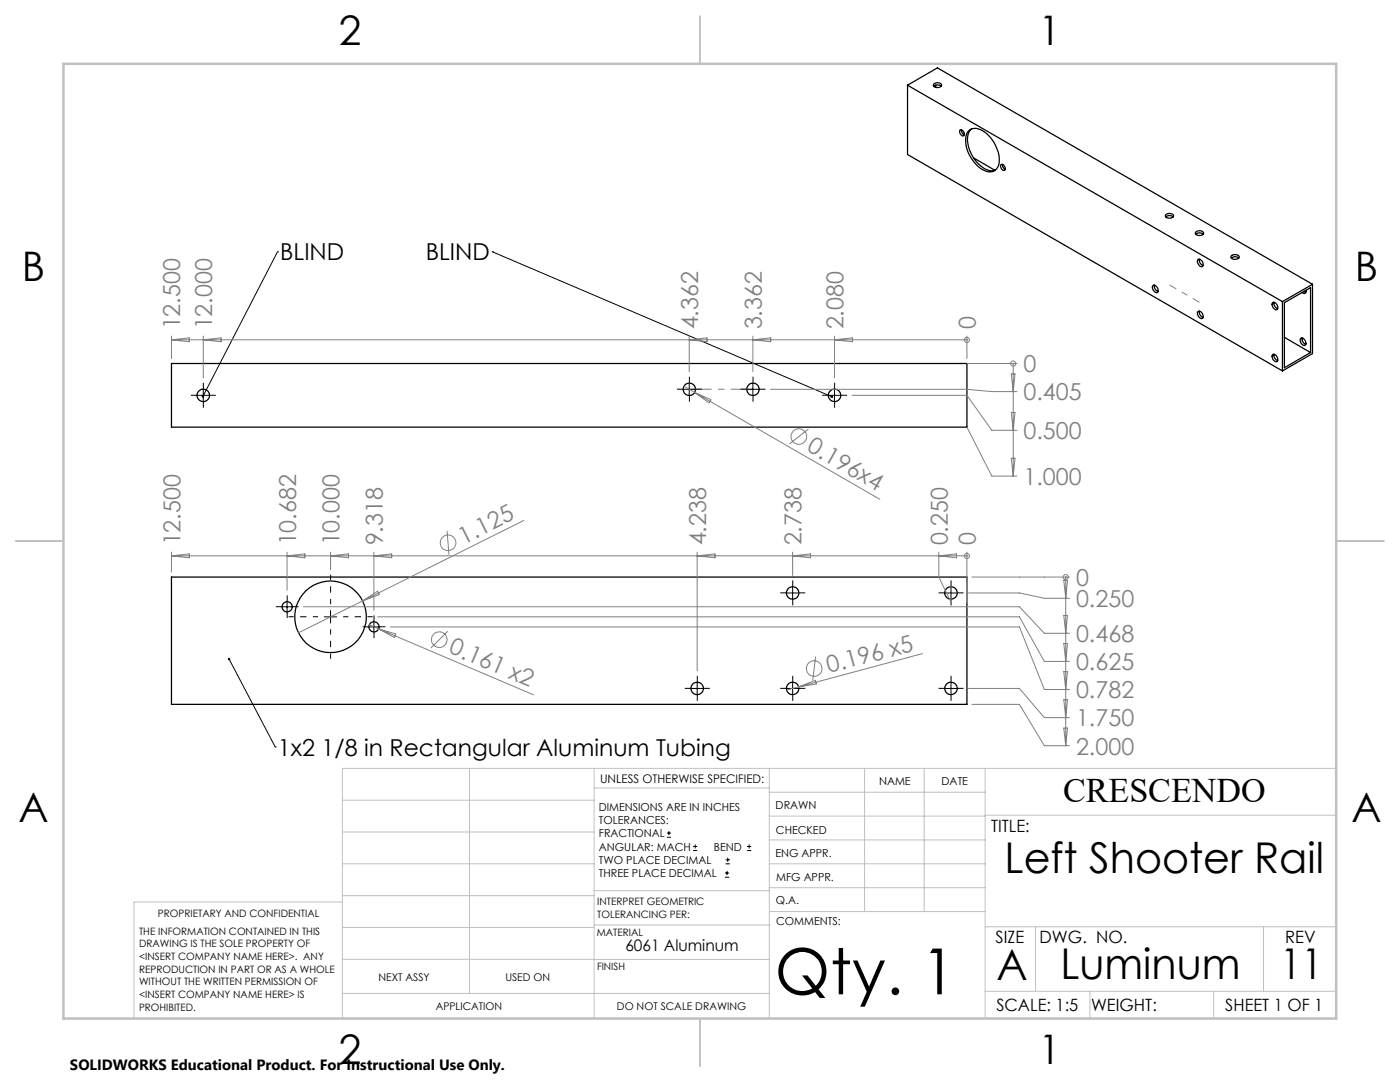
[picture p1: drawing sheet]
<svg xmlns="http://www.w3.org/2000/svg" width="279mm" height="216mm" viewBox="0 0 279 216" stroke-linecap="round" stroke-linejoin="round" font-family="sans-serif">
<g fill="none" stroke="#000" stroke-width=".25">
<path d="M181.1 17l74.8 43.2M181.1 17l6-3.5 74.8 43.2M181.1 17v13.8l74.8 43.2M186.3 17.2a1.11 1.11 0 0 1 1.5 0M186.4 16.8a.87 .87 0 0 1 .9-.3 .87 .87 0 0 1 .6 .6 .94 .94 0 0 1-1.6-.2zM186.7 17v.4M191.6 26a.69 .69 0 0 1 .7 .3 .69 .69 0 0 1 0 .8 .88 .88 0 0 1-.7-1.1zM191.9 25.9l.1 .5 .4 .5M193.5 26a2.46 2.46 0 0 1 3 .4 7.1 7.1 0 0 1 2.8 6.6 1.97 1.97 0 0 1-3.2 .8 6.9 6.9 0 0 1-3.2-6.9zM193.9 25.7a3.5 3.5 0 0 0-.5 3.9 6.4 6.4 0 0 0 4.3 4.5l.9-.1M194.3 31.5l4.2 2.5M199.8 32.8a.8 .8 0 0 1 .7 1.2 .76 .76 0 0 1-.7-.4 .76 .76 0 0 1 0-.8z"/>
<path d="M200.1 32.8v.5l.5 .5M230.1 57a.91 .91 0 0 1 .9 .4 .91 .91 0 0 1 0 .9 .97 .97 0 0 1-.9-1.3zM230.4 56.9a1.14 1.14 0 0 0 .7 1.3M232.7 43.3a1.11 1.11 0 0 1 1.4 0M232.7 42.8a.96 .96 0 0 1 1.5 .3 .99 .99 0 0 1-1.6-.1zM238.6 46.4a.94 .94 0 0 1 1.6 .2 .99 .99 0 0 1-1.7-.1zM238.6 46.7a1.11 1.11 0 0 1 1.5 0M239.1 51.8a.87 .87 0 0 1 .9 .4 .87 .87 0 0 1-.1 1 1.08 1.08 0 0 1-.8-1.4zM239.4 51.7a1.21 1.21 0 0 0 .7 1.3M245.7 51a1.02 1.02 0 0 1 1.6 .3 1 1 0 0 1-1.7 0zM245.7 51.5a1.11 1.11 0 0 1 1.5 0M260.2 58.1l.4 .2"/>
<path d="M260.6 57.9v.4l-.2 .3-.5-.3M261.9 56.7l-6 3.5M261.9 56.7v13.9l-6 3.4M34.2 72.5h158.8v12.7h-158.8zM239.1 62.2a.85 .85 0 0 1 .9 .4 .85 .85 0 0 1-.1 1 1.03 1.03 0 0 1-.8-1.4zM239.4 62.1a1.21 1.21 0 0 0 .7 1.3M254 70.8a.89 .89 0 0 1 1 1.1 .42 .42 0 0 1-.4 .3 .42 .42 0 0 1-.4-.3l-.3-.6zM254 60.4a.89 .89 0 0 1 1 1.1 .42 .42 0 0 1-.4 .3 .42 .42 0 0 1-.4-.2l-.3-.7zM254.2 60.3a1.21 1.21 0 0 0 .8 1.3M254.2 70.7a1.21 1.21 0 0 0 .8 1.3M255.9 60.2v13.8M256.3 60.4l5.2-3v12.9l-5.2 3.1z"/>
<path d="M256.3 67.3l5.2 3M259.6 67.5a.92 .92 0 0 1 .9 .5 .92 .92 0 0 1-.1 .9 .99 .99 0 0 1-.8-1.4zM259.9 67.5a1.21 1.21 0 0 0 .7 1.2M34.2 115.1h158.8v25.4h-158.8z"/>
<circle cx="40.5" cy="78.9" r="1.24"/>
<circle cx="137.6" cy="77.7" r="1.25"/>
<circle cx="150.3" cy="77.7" r="1.25"/>
<circle cx="166.6" cy="78.9" r="1.24"/>
<circle cx="158.2" cy="118.3" r="1.24"/>
<circle cx="189.8" cy="118.3" r="1.24"/>
<circle cx="57.3" cy="121.1" r="1.02"/>
<circle cx="66" cy="123.1" r="7.1"/>
<circle cx="74.6" cy="125.1" r="1.02"/>
<circle cx="139.1" cy="137.4" r="1.24"/>
<circle cx="158.2" cy="137.4" r="1.24"/>
<circle cx="189.8" cy="137.4" r="1.24"/>
</g>
<g fill="none" stroke="#808080" stroke-width=".2">
<path d="M34.2 67.8h158.8M34.2 67.1v4.4M34.2 67.8l3.6-.4v.8zM40.6 67.1v8.3M40.6 67.8l3.5-.4v.8zM136.5 77l2.1 1.3M137.5 67.1v7.1M137.5 67.8l3.6-.4v.8zM138.6 78.3l37 21.4M138.6 78.3l3.3 1.5-.4 .6zM150.2 67.1v7.1M150.2 67.8l3.6-.4v.8z"/>
<path d="M153.8 77.7h39.2l4.9 .4h5.1M166.5 67.1v8.3M166.5 67.8l3.6-.4v.8zM170 78.9h23l4.9 7h5.1M193 72.5h10M193 67.8h.1M193 67.1v4.4M201.8 74.6h.8l-.4 3.5zM202.2 72.5v22.5M202.2 72.5h.1M161.3 85.6l-3.7 3M193 85.2l4.9 9.8h5.1"/>
<path d="M201.8 82.3h.8l-.4 3.6zM201.8 91.4h.8l-.4 3.6zM34.2 110.2v4M34.2 110.9l3.6-.4v.8zM34.2 110.9h158.8M57.3 110.2v7.6M57.3 110.9l3.6-.4v.8zM66 110.2v3.5M66 110.9l3.5-.4v.8zM72.4 119.9l-12.8 6.4M72.4 119.9l3-1.9 .3 .6zM74.6 110.2v11.6"/>
<path d="M74.6 110.9l3.6-.4v.8zM89.2 105.9l.4 4.8M104.5 103.9l-32.1 16M139.1 110.2v23.7M139.1 110.9l3.6-.4v.8zM158.2 110.2v4.6M158.2 110.9l3.5-.4v.8zM187.4 110.2v4.9l2.4 5.1v-3.4M187.4 110.9l3.5-.4v.8zM193 110.9h.1M193 110.2v10M193.3 118.3h10.1l5 1.1h5"/>
<path d="M194 115.1h19.4M212.3 115.8h.7l-.3 3.6zM212.7 115.1v33.7M212.7 115.1h.1M60.6 121.1h142.8l5 5.3h5M73.7 124.7l1.9 .8M75.4 123.1h128l5 8.9h5M75.6 125.5l30.9 13.1M75.6 125.5l3.4 1-.3 .7zM77.9 125.1h125.5l5 12.5h5M89.4 125.9l-3.4 3.4M159.4 137.1l-2.4 .6"/>
<path d="M159.4 137.1l3.3-1.4 .2 .8zM162.8 131l-.6 4.8M184.1 130.4l-24.7 6.7M193.3 137.4h10.1l5 5.8h5M212.3 122.8h.7l-.3 3.6zM212.3 128.4h.7l-.3 3.6zM212.3 134h.7l-.3 3.6zM212.3 139.6h.7l-.3 3.6zM194 140.5h9.4l5 8.3h5M212.3 145.3h.7l-.3 3.5z"/>
<circle cx="192.9" cy="67.8" r=".51"/>
<circle cx="202.2" cy="72.5" r=".51"/>
<circle cx="159.4" cy="87.1" r="1.56"/>
<circle cx="89.4" cy="108.3" r="1.56"/>
<circle cx="192.9" cy="110.9" r=".51"/>
<circle cx="212.7" cy="115.1" r=".5"/>
<circle cx="87.7" cy="127.6" r="1.56"/>
<circle cx="162.5" cy="133.4" r="1.55"/>
</g>
<g fill="none" stroke="#000" stroke-width=".2">
<path d="M55.4 50.2h.1M55.4 50.2l-14.9 28.9M98.2 50.2l67.8 29M98.2 50.2h.1M39.3 78.9h2.5M40.6 77.6v2.6M136.3 77.7h2.5M137.5 76.4v2.5M149 77.7h2.5M150.2 76.4v2.5M165.3 78.9h2.5M166.5 77.6v2.6"/>
<path d="M57.3 119.8v2.5M157 118.3h2.5M158.2 117.1v2.5M188.5 118.3h2.5M189.8 117.1v2.5M45.7 131.5l9.2 17.5M56.1 121.1h2.5M64.7 123.1h2.5M66 121.8v2.5M73.4 125.1h2.5M74.6 123.8v2.5M137.9 137.4h2.5"/>
<path d="M139.1 136.1v2.5M157 137.4h2.5M158.2 136.1v2.5M188.5 137.4h2.5M189.8 136.1v2.5M54.9 149h.1M133.1 167.1h.8M133.1 166.2h.8M133.5 165.8v.9M138.3 169.7h.8M138.3 168.9h.8M138.7 168.5v.8"/>
<path d="M144.7 175h.8M144.7 174.2h.8M144.8 172.4h.9M144.8 171.6h.9M145.1 173.8v.8M145.2 171.1v.9M149.1 169.7h.8M149.1 168.9h.8M149.5 168.5v.8"/>
</g>
<path d="M63.5 123.1h-5.9M66 125.6v5.9M66 120.6v-5.9M68.5 123.1h5.9" fill="none" stroke="#000" stroke-width=".2" stroke-dasharray="15.2 1.3 1.3 1.3" stroke-dashoffset="14.2" stroke-linecap="butt"/>
<g fill="none" stroke="#000" stroke-width=".2" stroke-dasharray="15.2 1.3 1.3 1.3" stroke-linecap="butt">
<path d="M39.3 78.9h-1.2M40.6 77.6v-1.2M41.8 78.9h1.3M136.3 77.7h-1.2M137.6 76.4v-1.2M137.6 78.9v1.3M138.8 77.7h1.3M149 77.7h-1.2M150.3 76.4v-1.2M150.3 78.9v1.3M151.5 77.7h1.3M165.3 78.9h-1.2"/>
<path d="M166.6 77.6v-1.2M167.8 78.9h1.3M40.6 80.1v1.3M166.6 80.1v1.3M57.3 119.8v-1M157 118.3h-1.3M158.2 119.6v1.2M158.2 117.1v-1.3M159.5 118.3h1.2M188.6 118.3h-1.3M189.8 119.6v1.2M189.8 117.1v-1.3"/>
<path d="M191.1 118.3h1.2M56.1 121.1h-1.1M57.3 122.3v1M58.6 121.1h1M73.4 125.1h-1M74.6 126.3v1M74.6 123.8v-1M75.9 125.1h1M137.9 137.4h-1.2M139.2 138.6v1.2M139.2 136.1v-1.2M140.4 137.4h1.3"/>
<path d="M157 137.4h-1.3M158.2 138.6v1.2M158.2 136.1v-1.2M159.5 137.4h1.2M188.6 137.4h-1.3M189.8 138.6v1.2M189.8 136.1v-1.2M191.1 137.4h1.2"/>
</g>
<path d="M239.4 60.3l-6-3.4" fill="none" stroke="#808080" stroke-width=".2" stroke-dasharray="15.2 1.3 1.3 1.3" stroke-dashoffset="13.7" stroke-linecap="butt"/>
<path d="M150.3 77.7h-12.7" fill="none" stroke="#808080" stroke-width=".2" stroke-dasharray="15.2 1.3 1.3 1.3" stroke-dashoffset="10.8" stroke-linecap="butt"/>
<g fill="none" stroke="#c0c0c0" stroke-width=".2">
<path d="M68.3 159.7h50.3M93.7 153.3v44.9M118.6 153.3v49.9M118.6 157.2h34.9M153.5 153.3v49.9M153.5 158.1h43.1M172.5 153.3v28.6M184.4 153.3v28.6M196.6 153.3v49.9M266.7 153.3h-198.4v49.9M68.3 178.7h50.3M68.3 172.4h50.3"/>
<path d="M68.3 166h50.3M68.3 180h-41.6v23.2M118.6 177.7h35M153.5 167.6h43.1M153.5 162.8h43.1M153.5 172.4h43.1M153.5 177.1h43.1M196.6 162.7h70.1M68.3 198.2h85.2M68.3 191.4l85.2 .1M68.3 185.1h50.3M118.6 184.6h35"/>
<path d="M153.6 181.9h43M196.6 197.8h70.1M196.6 184.9h70.1M206.7 184.9v12.9M217.5 197.8v5.4M242.2 197.8v5.4M252.2 184.9v12.9"/>
</g>
<path d="M139.7 3.2v9.5M3.1 107.9h9.6M266.7 107.9h9.5M139.7 203.2v9.6" fill="none" stroke="#c0c0c0" stroke-width=".25"/>
<path d="M12.7 12.7h254v190.5h-254z" fill="none" stroke="#c0c0c0" stroke-width=".5"/>
<g fill="#000">
<path d="M45.5 131.4l.1-.1 .1 .2-.1-.2a.25 .25 0 0 1 .3 .2 .25 .25 0 0 1-.3 .3 .25 .25 0 0 1-.1-.4z"/>
<path d="M40.3 79v.3l.2-.2-.1 .2a.26 .26 0 0 0 .3-.1 .26 .26 0 0 0-.1-.3 .26 .26 0 0 0-.3 .1zM165.9 79l-.1 .2a.26 .26 0 0 0 .2 .2 .26 .26 0 0 0 .3-.1l-.3-.1 .3 .1a.26 .26 0 0 0-.1-.3 .26 .26 0 0 0-.3 0z"/>
</g>
<text font-size="12.7" x="154.6" y="198.4">Qty. 1</text>
<g font-size="8.5">
<text x="200.5" y="174.2">Left Shooter Rail</text>
<text x="198.9" y="195.5">A</text>
<text x="211.6" y="195.4">Luminum</text>
<text x="255.5" y="195.4">11</text>
</g>
<g font-size="8.1">
<text x="67.6" y="8.9">2</text>
<text x="207.3" y="8.9">1</text>
<text x="4.4" y="56.2">B</text>
<text x="270.4" y="56.2">B</text>
<text x="3.7" y="164.1">A</text>
<text x="269.7" y="164.1">A</text>
<text x="67.6" y="212.4">2</text>
<text x="207.3" y="212.4">1</text>
</g>
<text font-size="6.9" x="212.2" y="160.1">CRESCENDO</text>
<g font-size="4.7">
<text x="55.9" y="52">BLIND</text>
<text x="85" y="52">BLIND</text>
<text x="55.5" y="150.8">1x2 1/8 in Rectangular Aluminum Tubing</text>
</g>
<g font-size="4.7" fill="#808080">
<text x="36" y="65.7" transform="rotate(-90 36 65.7)">12.500</text>
<text x="42.3" y="65.7" transform="rotate(-90 42.3 65.7)">12.000</text>
<text x="139.3" y="65.7" transform="rotate(-90 139.3 65.7)">4.362</text>
<text x="152" y="65.7" transform="rotate(-90 152 65.7)">3.362</text>
<text x="168.3" y="65.7" transform="rotate(-90 168.3 65.7)">2.080</text>
<text x="194.7" y="65.7" transform="rotate(-90 194.7 65.7)">0</text>
<text x="204.3" y="74.3">0</text>
<text x="204.3" y="79.9">0.405</text>
<text x="160.8" y="89.9" transform="rotate(30 160.8 89.9)">0.196x4</text>
<text x="204.3" y="87.6">0.500</text>
<text x="204.3" y="96.7">1.000</text>
<text x="36" y="108.8" transform="rotate(-90 36 108.8)">12.500</text>
<text x="59.1" y="108.8" transform="rotate(-90 59.1 108.8)">10.682</text>
<text x="67.7" y="108.8" transform="rotate(-90 67.7 108.8)">10.000</text>
<text x="76.4" y="108.8" transform="rotate(-90 76.4 108.8)">9.318</text>
<text x="92.5" y="108.7" transform="rotate(-26 92.5 108.7)">1.125</text>
<text x="140.9" y="108.8" transform="rotate(-90 140.9 108.8)">4.238</text>
<text x="160" y="108.8" transform="rotate(-90 160 108.8)">2.738</text>
<text x="189.1" y="108.8" transform="rotate(-90 189.1 108.8)">0.250</text>
<text x="194.7" y="108.8" transform="rotate(-90 194.7 108.8)">0</text>
<text x="214.7" y="116.9">0</text>
<text x="214.7" y="121.1">0.250</text>
<text x="89.4" y="130.2" transform="rotate(23 89.4 130.2)">0.161 x2</text>
<text x="214.7" y="128.1">0.468</text>
<text x="165.4" y="134.4" transform="rotate(-15 165.4 134.4)">0.196 x5</text>
<text x="214.7" y="133.7">0.625</text>
<text x="214.7" y="139.3">0.782</text>
<text x="214.7" y="145">1.750</text>
<text x="214.7" y="150.6">2.000</text>
</g>
<g font-size="3.4">
<text x="197.8" y="166">TITLE:</text>
<text x="198.7" y="188.1">SIZE</text>
<text x="207.5" y="188.1">DWG. NO.</text>
<text x="256.5" y="188.2">REV</text>
<text x="198.8" y="201.7">SCALE: 1:5</text>
<text x="217.7" y="201.8">WEIGHT:</text>
<text x="244.5" y="201.7">SHEET 1 OF 1</text>
</g>
<text font-size="3.2" x="124.8" y="189.8">6061 Aluminum</text>
<text font-size="3" x="14" y="213.5">SOLIDWORKS Educational Product. For Instructional Use Only.</text>
<text font-size="2.4" x="119.8" y="156.2">UNLESS OTHERWISE SPECIFIED:</text>
<g font-size="2.2">
<text x="119.5" y="161.8">DIMENSIONS ARE IN INCHES</text>
<text x="154.8" y="161.4">DRAWN</text>
<text x="175.4" y="156.6">NAME</text>
<text x="187.9" y="156.7">DATE</text>
<text x="119.5" y="164.4">TOLERANCES:</text>
<text x="119.5" y="167.1">FRACTIONAL</text>
<text x="154.9" y="166.3">CHECKED</text>
<text x="119.5" y="169.7">ANGULAR: MACH</text>
<text x="119.5" y="172.4">TWO PLACE DECIMAL</text>
<text x="142.5" y="169.7">BEND</text>
<text x="154.8" y="171">ENG APPR.</text>
<text x="119.5" y="175">THREE PLACE DECIMAL</text>
<text x="154.9" y="175.7">MFG APPR.</text>
<text x="154.9" y="180.4">Q.A.</text>
<text x="154.9" y="184.6">COMMENTS:</text>
</g>
<g font-size="2.1">
<text x="75.5" y="195.7">NEXT ASSY</text>
<text x="100.9" y="195.7">USED ON</text>
<text x="86.9" y="201.5">APPLICATION</text>
<text x="123.1" y="201.6">DO NOT SCALE DRAWING</text>
</g>
<g font-size="2">
<text x="31.5" y="182.9">PROPRIETARY AND CONFIDENTIAL</text>
<text x="119.2" y="180.6">INTERPRET GEOMETRIC</text>
<text x="119.2" y="183.1">TOLERANCING PER:</text>
<text x="27.8" y="186.5">THE INFORMATION CONTAINED IN THIS</text>
<text x="27.8" y="189">DRAWING IS THE SOLE PROPERTY OF</text>
<text x="27.8" y="191.6">&lt;INSERT COMPANY NAME HERE&gt;. ANY</text>
<text x="119.1" y="186.7">MATERIAL</text>
<text x="27.8" y="194.1">REPRODUCTION IN PART OR AS A WHOLE</text>
<text x="27.8" y="196.6">WITHOUT THE WRITTEN PERMISSION OF</text>
<text x="119.1" y="193.5">FINISH</text>
<text x="27.8" y="199.1">&lt;INSERT COMPANY NAME HERE&gt; IS</text>
<text x="27.8" y="201.7">PROHIBITED.</text>
</g>
</svg>
